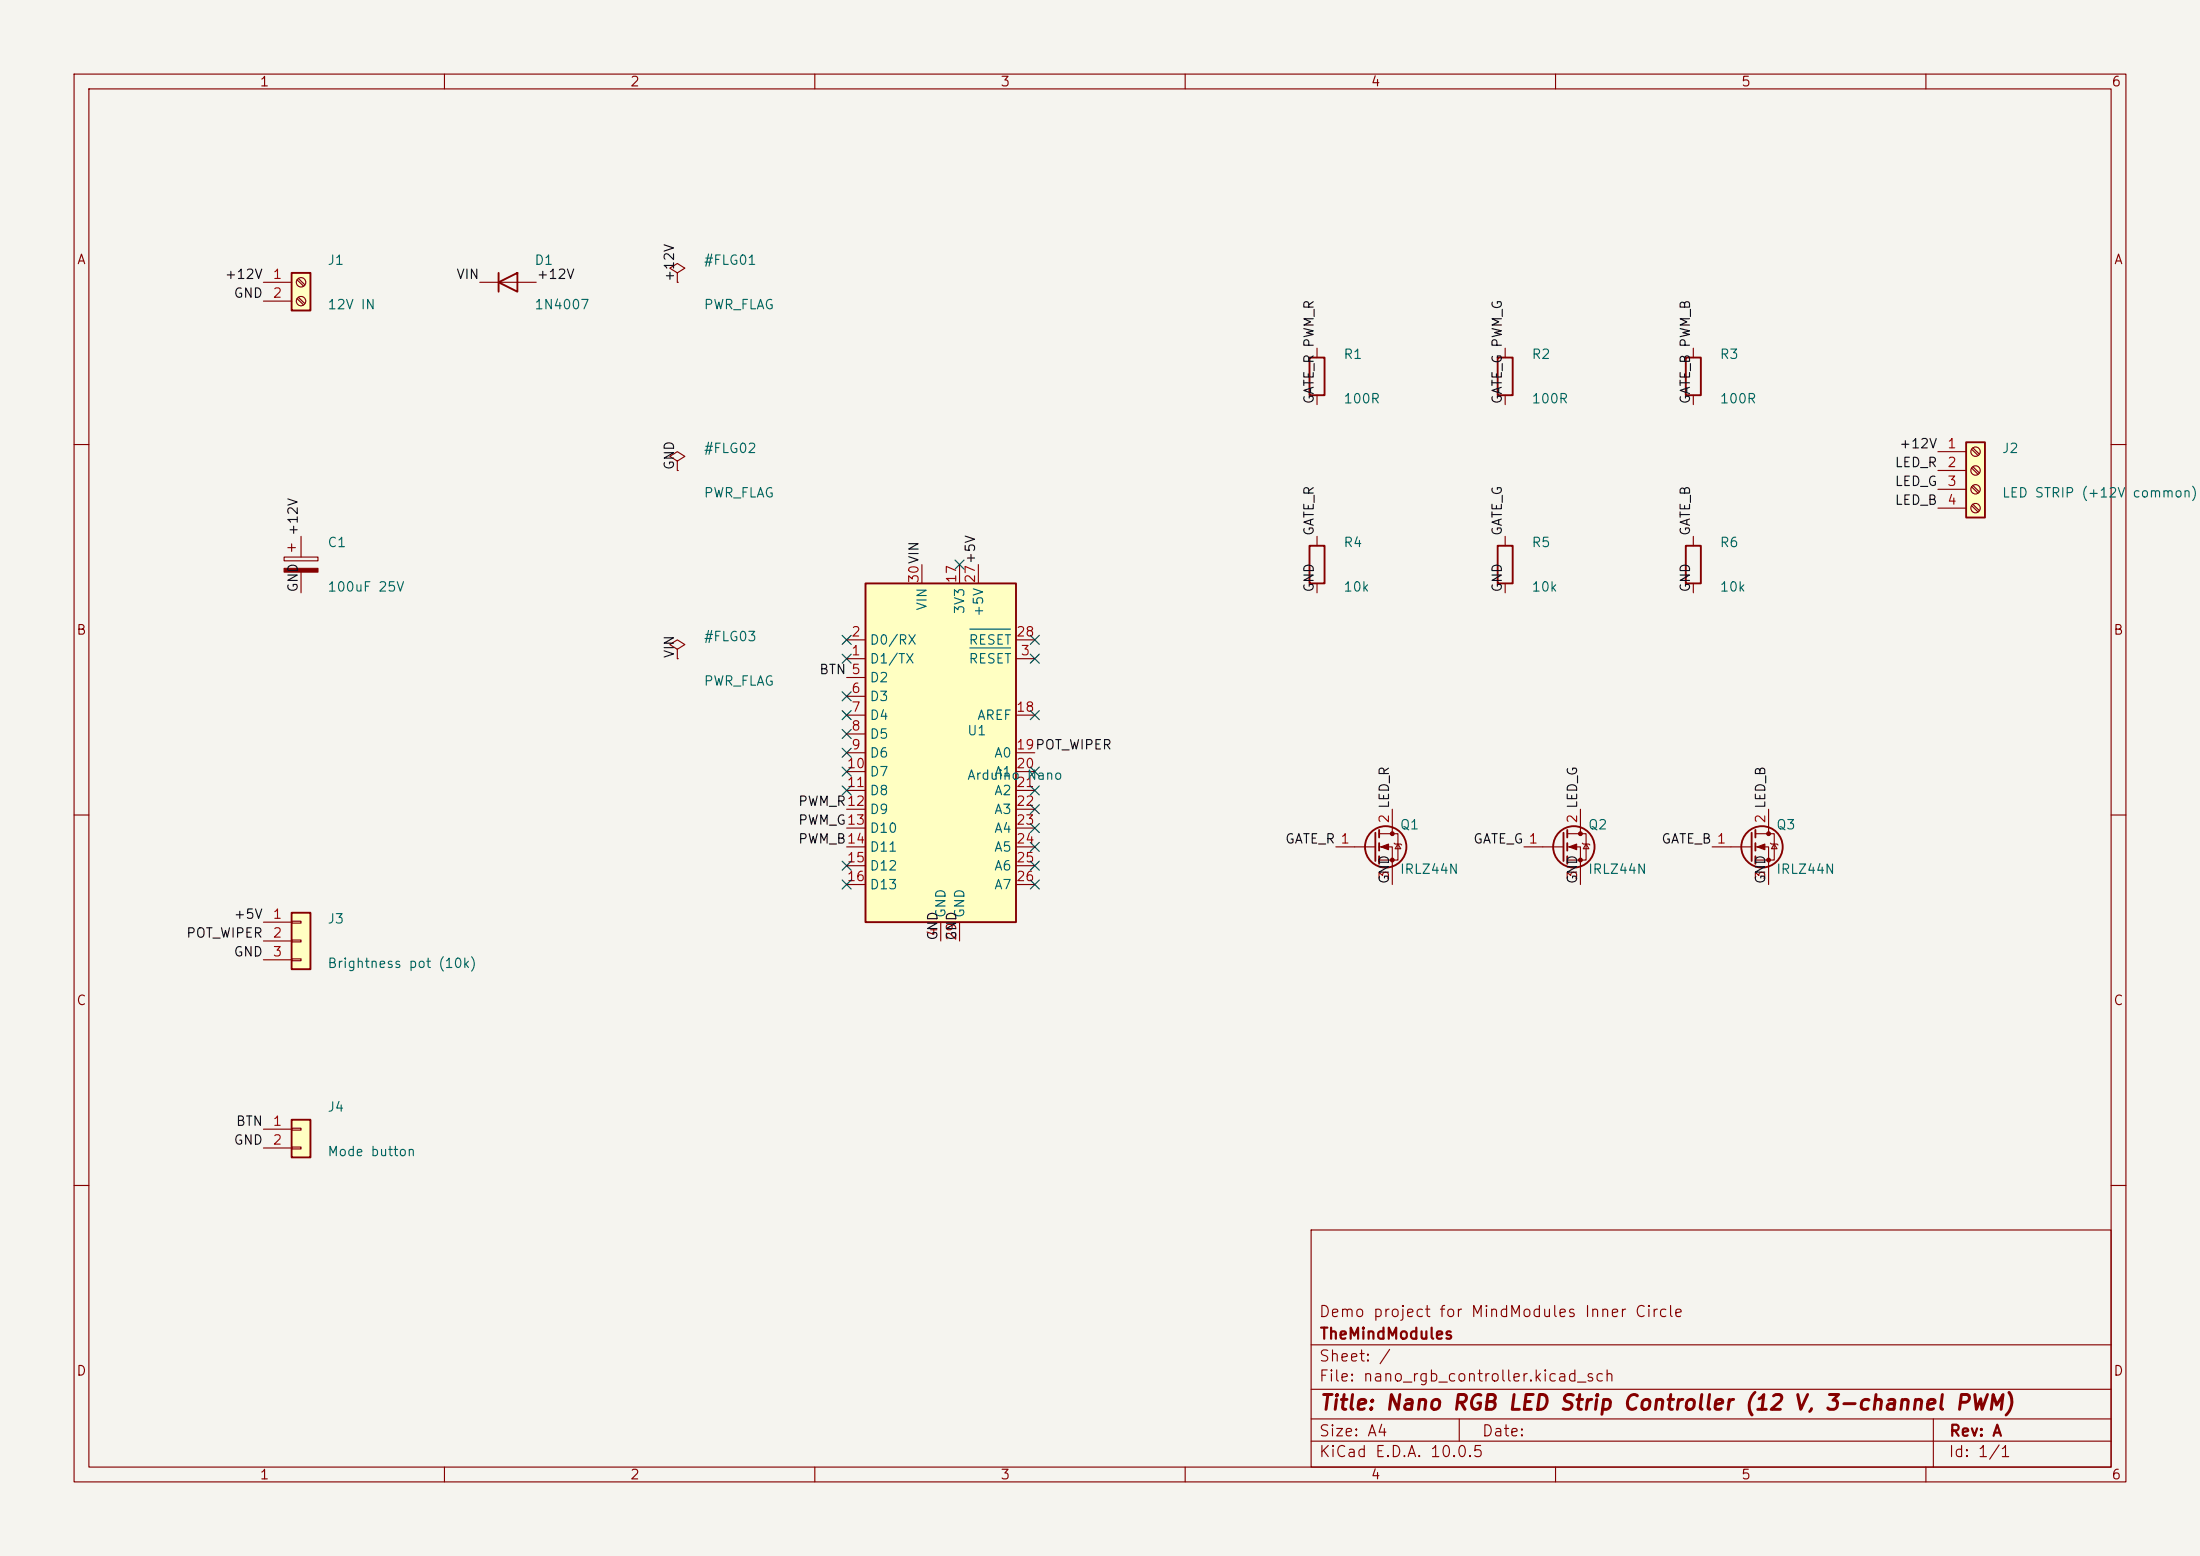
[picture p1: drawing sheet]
<svg xmlns="http://www.w3.org/2000/svg" width="297mm" height="210mm" viewBox="0 0 297 210" stroke-linecap="round" stroke-linejoin="round" font-family="sans-serif">
<path d="M0 0h297v210h-297z" fill="#f5f4ef" stroke="#f5f4ef" stroke-width=".14"/>
<g fill="none" stroke="#840000" stroke-width=".15">
<path d="M10 10h277v190h-277zM12 12h273v186h-273zM60 10v2M110 10v2M160 10v2M210 10v2M260 10v2M10 60h2M203.2 72.4v1.3M203.2 78.7v1.3M285 60h2M91.4 87.6l1.1-.6-1.1-.6-1 .6 1 .6v1.3"/>
<path d="M91.4 88.9h.1M10 110h2M231.1 114.3h5.4M237 112.5h2.5v3.6h-2.5M237 114.3h1.8v5.1M238.8 109.2v3.3M239 113.8l.1 .1h.8l.1 .1M239.5 113.9l.4 .7h-.8zM285 110h2M10 160h2M177 166h108v32h-108zM285 160h2"/>
<path d="M60 198v2M110 198v2M160 198v2M177 194.5h108M177 191.5h108M177 187.5h108M177 181.5h108M197 191.5v3M210 198v2M260 198v2M261 191.5v6.5"/>
</g>
<g fill="none" stroke="#840000" stroke-width=".25">
<path d="M202.2 73.7h2v5h-2zM236.5 112.4v3.8M237 112v1M237 113.8v1M237 115.6v1"/>
<circle cx="237.9" cy="114.3" r="2.79"/>
</g>
<g fill="#840000" stroke="#840000" stroke-width=".15">
<path d="M237.2 114.3l1.1-.4v.8z"/>
<circle cx="238.8" cy="112.5" r=".25"/>
<circle cx="238.8" cy="116.1" r=".25"/>
</g>
<path d="M39.4 123.2h2.5v7.6h-2.5z" fill="#ffffc2"/>
<path d="M39.4 123.2h2.5v7.6h-2.5z" fill="none" stroke="#840000" stroke-width=".25"/>
<path d="M35.6 124.5h3.8M35.6 127h3.8M35.6 129.5h3.8M39.4 124.3h1.2v.3h-1.2zM39.4 126.9h1.2v.2h-1.2zM39.4 129.4h1.2v.3h-1.2z" fill="none" stroke="#840000" stroke-width=".15"/>
<path d="M265.4 59.7h2.6v10.2h-2.6z" fill="#ffffc2"/>
<path d="M67.3 38.1l2.5-1.3v2.6zM67.3 36.8v2.6M227.6 48.3h2v5h-2zM265.4 59.7h2.6v10.2h-2.6z" fill="none" stroke="#840000" stroke-width=".25"/>
<g fill="none" stroke="#840000" stroke-width=".15">
<path d="M64.8 38.1h7.6M228.6 47v1.3M228.6 53.3v1.3M261.6 61h3.8M261.6 63.5h3.8M261.6 66h3.8M261.6 68.6h3.8M266.2 60.6l.8 .9M266.2 63.2l.8 .8M266.2 65.7l.8 .8M266.2 68.2l.8 .9M266.3 60.5l.9 .8"/>
<path d="M266.3 63l.9 .8M266.3 65.5l.9 .9M266.3 68.1l.9 .8"/>
<circle cx="266.7" cy="61" r=".63"/>
<circle cx="266.7" cy="68.6" r=".63"/>
<circle cx="266.7" cy="63.5" r=".63"/>
<circle cx="266.7" cy="66" r=".63"/>
</g>
<path d="M39.4 151.1h2.5v5.1h-2.5z" fill="#ffffc2"/>
<path d="M227.6 73.7h2v5h-2zM39.4 151.1h2.5v5.1h-2.5z" fill="none" stroke="#840000" stroke-width=".25"/>
<g fill="none" stroke="#840000" stroke-width=".15">
<path d="M91.4 36.8l1.1-.6-1.1-.6-1 .6 1 .6v1.3M91.4 38.1h.1M38.4 75.2h4.5v.5h-4.5zM38.9 73.9h1M39.4 73.4v1M40.6 72.4v2.8M40.6 77.2v2.8M91.4 62.2l1.1-.6-1.1-.6-1 .6 1 .6v1.3M91.4 63.5h.1M228.6 72.4v1.3M228.6 78.7v1.3M35.6 152.4h3.8"/>
<path d="M35.6 154.9h3.8M39.4 152.3h1.2v.2h-1.2zM39.4 154.8h1.2v.3h-1.2z"/>
</g>
<path d="M38.4 76.7h4.5v.5h-4.5z" fill="#840000" stroke="#840000" stroke-width=".15"/>
<path d="M39.4 36.8h2.5v5.1h-2.5z" fill="#ffffc2"/>
<path d="M39.4 36.8h2.5v5.1h-2.5z" fill="none" stroke="#840000" stroke-width=".25"/>
<g fill="none" stroke="#840000" stroke-width=".15">
<path d="M35.6 38.1h3.8M40.1 37.8l.9 .8M40.3 37.6l.8 .8M35.6 40.6h3.8M40.1 40.3l.9 .8M40.3 40.1l.8 .9"/>
<circle cx="40.6" cy="38.1" r=".63"/>
<circle cx="40.6" cy="40.6" r=".63"/>
</g>
<path d="M116.8 78.7h20.4v45.8h-20.4z" fill="#ffffc2"/>
<g fill="none" stroke="#840000" stroke-width=".25">
<path d="M176.8 48.3h2v5h-2zM202.2 48.3h2v5h-2zM116.8 78.7h20.4v45.8h-20.4zM176.8 73.7h2v5h-2zM185.7 112.4v3.8M186.2 112v1M186.2 113.8v1M186.2 115.6v1M211.1 112.4v3.8M211.6 112v1M211.6 113.8v1M211.6 115.6v1"/>
<circle cx="187.1" cy="114.3" r="2.79"/>
<circle cx="212.5" cy="114.3" r="2.79"/>
</g>
<g fill="none" stroke="#840000" stroke-width=".15">
<path d="M177.8 47v1.3M177.8 53.3v1.3M203.2 47v1.3M203.2 53.3v1.3M124.5 76.2v2.5M129.5 76.2v2.5M132.1 76.2v2.5M177.8 72.4v1.3M177.8 78.7v1.3M114.3 88.9h2.5M114.3 86.4h2.5M114.3 91.4h2.5"/>
<path d="M114.3 94h2.5M114.3 96.5h2.5M114.3 99.1h2.5M137.2 88.9h2.5M137.2 86.4h2.5M137.2 96.5h2.5M114.3 101.6h2.5M114.3 104.1h2.5M114.3 106.7h2.5M114.3 109.2h2.5M114.3 111.8h2.5M114.3 114.3h2.5"/>
<path d="M114.3 116.8h2.5M114.3 119.4h2.5M137.2 101.6h2.5M137.2 104.1h2.5M137.2 106.7h2.5M137.2 109.2h2.5M137.2 111.8h2.5M137.2 114.3h2.5M137.2 116.8h2.5M137.2 119.4h2.5M180.3 114.3h5.4M186.2 112.5h2.5v3.6h-2.5"/>
<path d="M186.2 114.3h1.8v5.1M188 109.2v3.3M188.2 113.8l.1 .1h.8l.1 .1M188.7 113.9l.4 .7h-.8zM205.7 114.3h5.4M211.6 112.5h2.5v3.6h-2.5M211.6 114.3h1.8v5.1M213.4 109.2v3.3M213.6 113.8l.1 .1h.8l.1 .1M214.1 113.9l.4 .7h-.8zM127 124.5v2.5M129.5 124.5v2.5"/>
</g>
<path d="M130.9 87.5h5.5M130.9 84.9h5.5" fill="none" stroke="#006464" stroke-width=".15"/>
<g fill="#840000" stroke="#840000" stroke-width=".15">
<path d="M186.4 114.3l1.1-.4v.8z"/>
<path d="M211.8 114.3l1.1-.4v.8z"/>
<circle cx="188" cy="112.5" r=".25"/>
<circle cx="188" cy="116.1" r=".25"/>
<circle cx="213.4" cy="112.5" r=".25"/>
<circle cx="213.4" cy="116.1" r=".25"/>
</g>
<g fill="none" stroke="#000084" stroke-width=".15">
<path d="M128.9 75.6l1.2 1.2M130.1 75.6l-1.2 1.2M113.7 98.5l1.2 1.2M113.7 85.8l1.2 1.2M113.7 88.3l1.2 1.2M113.7 95.9l1.2 1.2M113.7 93.4l1.2 1.2M114.9 98.5l-1.2 1.2M114.9 85.8l-1.2 1.2M114.9 88.3l-1.2 1.2M114.9 95.9l-1.2 1.2M114.9 93.4l-1.2 1.2"/>
<path d="M139.1 88.3l1.2 1.2M139.1 95.9l1.2 1.2M139.1 85.8l1.2 1.2M140.3 88.3l-1.2 1.2M140.3 95.9l-1.2 1.2M140.3 85.8l-1.2 1.2M113.7 101l1.2 1.2M113.7 118.8l1.2 1.2M113.7 106.1l1.2 1.2M113.7 116.2l1.2 1.2M113.7 103.5l1.2 1.2M114.9 101l-1.2 1.2"/>
<path d="M114.9 118.8l-1.2 1.2M114.9 106.1l-1.2 1.2M114.9 116.2l-1.2 1.2M114.9 103.5l-1.2 1.2M139.1 103.5l1.2 1.2M139.1 106.1l1.2 1.2M139.1 108.6l1.2 1.2M139.1 111.2l1.2 1.2M139.1 113.7l1.2 1.2M139.1 116.2l1.2 1.2M139.1 118.8l1.2 1.2M140.3 103.5l-1.2 1.2"/>
<path d="M140.3 106.1l-1.2 1.2M140.3 108.6l-1.2 1.2M140.3 111.2l-1.2 1.2M140.3 113.7l-1.2 1.2M140.3 116.2l-1.2 1.2M140.3 118.8l-1.2 1.2"/>
</g>
<text font-size="2" fill="#840000" x="178" y="190.8">Title: Nano RGB LED Strip Controller (12 V, 3-channel PWM)</text>
<g font-size="1.5" fill="#840000">
<text x="178" y="178.1">Demo project for MindModules Inner Circle</text>
<text x="178" y="184.1">Sheet: /</text>
<text x="178" y="181.1">TheMindModules</text>
<text x="178" y="186.8">File: nano_rgb_controller.kicad_sch</text>
<text x="178" y="197">KiCad E.D.A. 10.0.5</text>
<text x="178" y="194.2">Size: A4</text>
<text x="200" y="194.2">Date:</text>
<text x="263" y="197">Id: 1/1</text>
<text x="263" y="194.2">Rev: A</text>
</g>
<g font-size="1.3" fill="#840000">
<text x="35" y="12">1</text>
<text x="85" y="12">2</text>
<text x="135" y="12">3</text>
<text x="185" y="12">4</text>
<text x="235" y="12">5</text>
<text x="285" y="12">6</text>
<text x="10.3" y="36">A</text>
<text x="285.3" y="36">A</text>
<text x="10.2" y="86">B</text>
<text x="285.2" y="86">B</text>
<text x="10.2" y="136">C</text>
<text x="285.2" y="136">C</text>
<text x="10.2" y="186">D</text>
<text x="285.2" y="186">D</text>
<text x="35" y="200">1</text>
<text x="85" y="200">2</text>
<text x="135" y="200">3</text>
<text x="185" y="200">4</text>
<text x="235" y="200">5</text>
<text x="285" y="200">6</text>
</g>
<g font-size="1.3" fill="#0f0f0f">
<text x="30.3" y="38">+12V</text>
<text x="31.5" y="40.5">GND</text>
<text x="61.5" y="38">VIN</text>
<text x="72.4" y="38">+12V</text>
<text x="91.3" y="38.1" transform="rotate(-90 91.3 38.1)">+12V</text>
<text x="177.7" y="54.6" transform="rotate(-90 177.7 54.6)">GATE_R PWM_R</text>
<text x="203.1" y="54.6" transform="rotate(-90 203.1 54.6)">GATE_G PWM_G</text>
<text x="228.5" y="54.6" transform="rotate(-90 228.5 54.6)">GATE_B PWM_B</text>
<text x="91.3" y="63.5" transform="rotate(-90 91.3 63.5)">GND</text>
<text x="255.7" y="63.4">LED_R</text>
<text x="255.7" y="65.9">LED_G</text>
<text x="256.3" y="60.8">+12V</text>
<text x="255.7" y="68.5">LED_B</text>
<text x="40.5" y="72.4" transform="rotate(-90 40.5 72.4)">+12V</text>
<text x="177.7" y="72.4" transform="rotate(-90 177.7 72.4)">GATE_R</text>
<text x="203.1" y="72.4" transform="rotate(-90 203.1 72.4)">GATE_G</text>
<text x="228.5" y="72.4" transform="rotate(-90 228.5 72.4)">GATE_B</text>
<text x="40.5" y="80" transform="rotate(-90 40.5 80)">GND</text>
<text x="177.7" y="80" transform="rotate(-90 177.7 80)">GND</text>
<text x="203.1" y="80" transform="rotate(-90 203.1 80)">GND</text>
<text x="228.5" y="80" transform="rotate(-90 228.5 80)">GND</text>
<text x="91.3" y="88.9" transform="rotate(-90 91.3 88.9)">VIN</text>
<text x="110.5" y="91.3">BTN 5</text>
<text x="107.7" y="109.1">PWM_R12</text>
<text x="107.7" y="111.6">PWM_G13</text>
<text x="107.7" y="114.2">PWM_B14</text>
<text x="173.4" y="114.2">GATE_R 1</text>
<text x="187.8" y="119.4" transform="rotate(-90 187.8 119.4)">GND</text>
<text x="198.8" y="114.2">GATE_G 1</text>
<text x="213.2" y="119.4" transform="rotate(-90 213.2 119.4)">GND</text>
<text x="224.2" y="114.2">GATE_B 1</text>
<text x="238.6" y="119.4" transform="rotate(-90 238.6 119.4)">GND</text>
<text x="31.5" y="124.3">+5V</text>
<text x="25.1" y="126.9">POT_WIPER</text>
<text x="31.5" y="129.4">GND</text>
<text x="126.9" y="127" transform="rotate(-90 126.9 127)">GND</text>
<text x="129.4" y="127" transform="rotate(-90 129.4 127)">GND</text>
<text x="31.5" y="154.8">GND</text>
<text x="31.8" y="152.3">BTN</text>
</g>
<g font-size="1.3" fill="#a90000">
<text x="36.7" y="38">1</text>
<text x="36.7" y="40.5">2</text>
<text x="262.8" y="60.8">1</text>
<text x="262.8" y="63.4">2</text>
<text x="262.8" y="65.9">3</text>
<text x="262.8" y="68.4">4</text>
<text x="124.3" y="78.8" transform="rotate(-90 124.3 78.8)">30VIN</text>
<text x="129.4" y="78.8" transform="rotate(-90 129.4 78.8)">17</text>
<text x="131.9" y="78.8" transform="rotate(-90 131.9 78.8)">27+5V</text>
<text x="114.8" y="88.8">1</text>
<text x="114.8" y="86.2">2</text>
<text x="137.1" y="86.2">28</text>
<text x="137.7" y="88.8">3</text>
<text x="114.8" y="93.8">6</text>
<text x="114.8" y="96.4">7</text>
<text x="114.8" y="98.9">8</text>
<text x="114.8" y="101.5">9</text>
<text x="137.1" y="96.4">18</text>
<text x="137.1" y="101.5">19POT_WIPER</text>
<text x="114.2" y="104">10</text>
<text x="114.2" y="106.5">11</text>
<text x="137.1" y="104">20</text>
<text x="137.1" y="106.5">21</text>
<text x="137.1" y="109.1">22</text>
<text x="137.1" y="111.6">23</text>
<text x="187.8" y="111.2" transform="rotate(-90 187.8 111.2)">2 LED_R</text>
<text x="213.2" y="111.2" transform="rotate(-90 213.2 111.2)">2 LED_G</text>
<text x="238.6" y="111.2" transform="rotate(-90 238.6 111.2)">2 LED_B</text>
<text x="114.2" y="116.7">15</text>
<text x="114.2" y="119.2">16</text>
<text x="137.1" y="114.2">24</text>
<text x="137.1" y="116.7">25</text>
<text x="137.1" y="119.2">26</text>
<text x="187.8" y="118.8" transform="rotate(-90 187.8 118.8)">3</text>
<text x="213.2" y="118.8" transform="rotate(-90 213.2 118.8)">3</text>
<text x="238.6" y="118.8" transform="rotate(-90 238.6 118.8)">3</text>
<text x="36.7" y="124.3">1</text>
<text x="36.7" y="126.9">2</text>
<text x="36.7" y="129.4">3</text>
<text x="126.9" y="126.5" transform="rotate(-90 126.9 126.5)">4</text>
<text x="129.4" y="127.1" transform="rotate(-90 129.4 127.1)">29</text>
<text x="36.7" y="152.3">1</text>
<text x="36.7" y="154.8">2</text>
</g>
<g font-size="1.3" fill="#006464">
<text x="44.1" y="36.1">J1</text>
<text x="72.1" y="36.1">D1</text>
<text x="94.9" y="36.1">#FLG01</text>
<text x="44.1" y="42.1">12V IN</text>
<text x="72.1" y="42.1">1N4007</text>
<text x="94.9" y="42.1">PWR_FLAG</text>
<text x="181.3" y="48.8">R1</text>
<text x="206.7" y="48.8">R2</text>
<text x="232.1" y="48.8">R3</text>
<text x="181.3" y="54.8">100R</text>
<text x="206.7" y="54.8">100R</text>
<text x="232.1" y="54.8">100R</text>
<text x="94.9" y="61.5">#FLG02</text>
<text x="270.2" y="61.5">J2</text>
<text x="94.9" y="67.5">PWR_FLAG</text>
<text x="270.2" y="67.5">LED STRIP (+12V</text>
<text x="287.8" y="67.5">common)</text>
<text x="44.1" y="74.2">C1</text>
<text x="181.3" y="74.2">R4</text>
<text x="206.7" y="74.2">R5</text>
<text x="232.1" y="74.2">R6</text>
<text x="44.1" y="80.2">100uF 25V</text>
<text x="125.4" y="82.5" transform="rotate(-90 125.4 82.5)">VIN</text>
<text x="130.5" y="83" transform="rotate(-90 130.5 83)">3V3</text>
<text x="133" y="83.3" transform="rotate(-90 133 83.3)">+5V</text>
<text x="181.3" y="80.2">10k</text>
<text x="206.7" y="80.2">10k</text>
<text x="232.1" y="80.2">10k</text>
<text x="94.9" y="86.9">#FLG03</text>
<text x="117.3" y="89.9">D1/TX</text>
<text x="117.3" y="87.3">D0/RX</text>
<text x="130.7" y="89.9">RESET</text>
<text x="130.7" y="87.3">RESET</text>
<text x="94.9" y="92.9">PWR_FLAG</text>
<text x="117.3" y="92.4">D2</text>
<text x="117.3" y="94.9">D3</text>
<text x="117.3" y="97.5">D4</text>
<text x="117.3" y="100">D5</text>
<text x="130.5" y="99.6">U1</text>
<text x="131.8" y="97.5">AREF</text>
<text x="117.3" y="102.6">D6</text>
<text x="117.3" y="105.1">D7</text>
<text x="117.3" y="107.6">D8</text>
<text x="130.5" y="105.6">Arduino Nano</text>
<text x="134.1" y="102.6">A0</text>
<text x="134.1" y="105.1">A1</text>
<text x="134.1" y="107.6">A2</text>
<text x="117.3" y="110.2">D9</text>
<text x="117.3" y="112.7">D10</text>
<text x="134.1" y="110.2">A3</text>
<text x="134.1" y="112.7">A4</text>
<text x="188.9" y="112.3">Q1</text>
<text x="214.3" y="112.3">Q2</text>
<text x="239.7" y="112.3">Q3</text>
<text x="117.3" y="115.3">D11</text>
<text x="117.3" y="117.8">D12</text>
<text x="134.1" y="115.3">A5</text>
<text x="134.1" y="117.8">A6</text>
<text x="188.9" y="118.3">IRLZ44N</text>
<text x="214.3" y="118.3">IRLZ44N</text>
<text x="239.7" y="118.3">IRLZ44N</text>
<text x="44.1" y="125">J3</text>
<text x="117.3" y="120.3">D13</text>
<text x="128" y="124" transform="rotate(-90 128 124)">GND</text>
<text x="130.5" y="124" transform="rotate(-90 130.5 124)">GND</text>
<text x="134.1" y="120.3">A7</text>
<text x="44.1" y="131">Brightness pot (10k)</text>
<text x="44.1" y="150.4">J4</text>
<text x="44.1" y="156.4">Mode button</text>
</g>
</svg>
